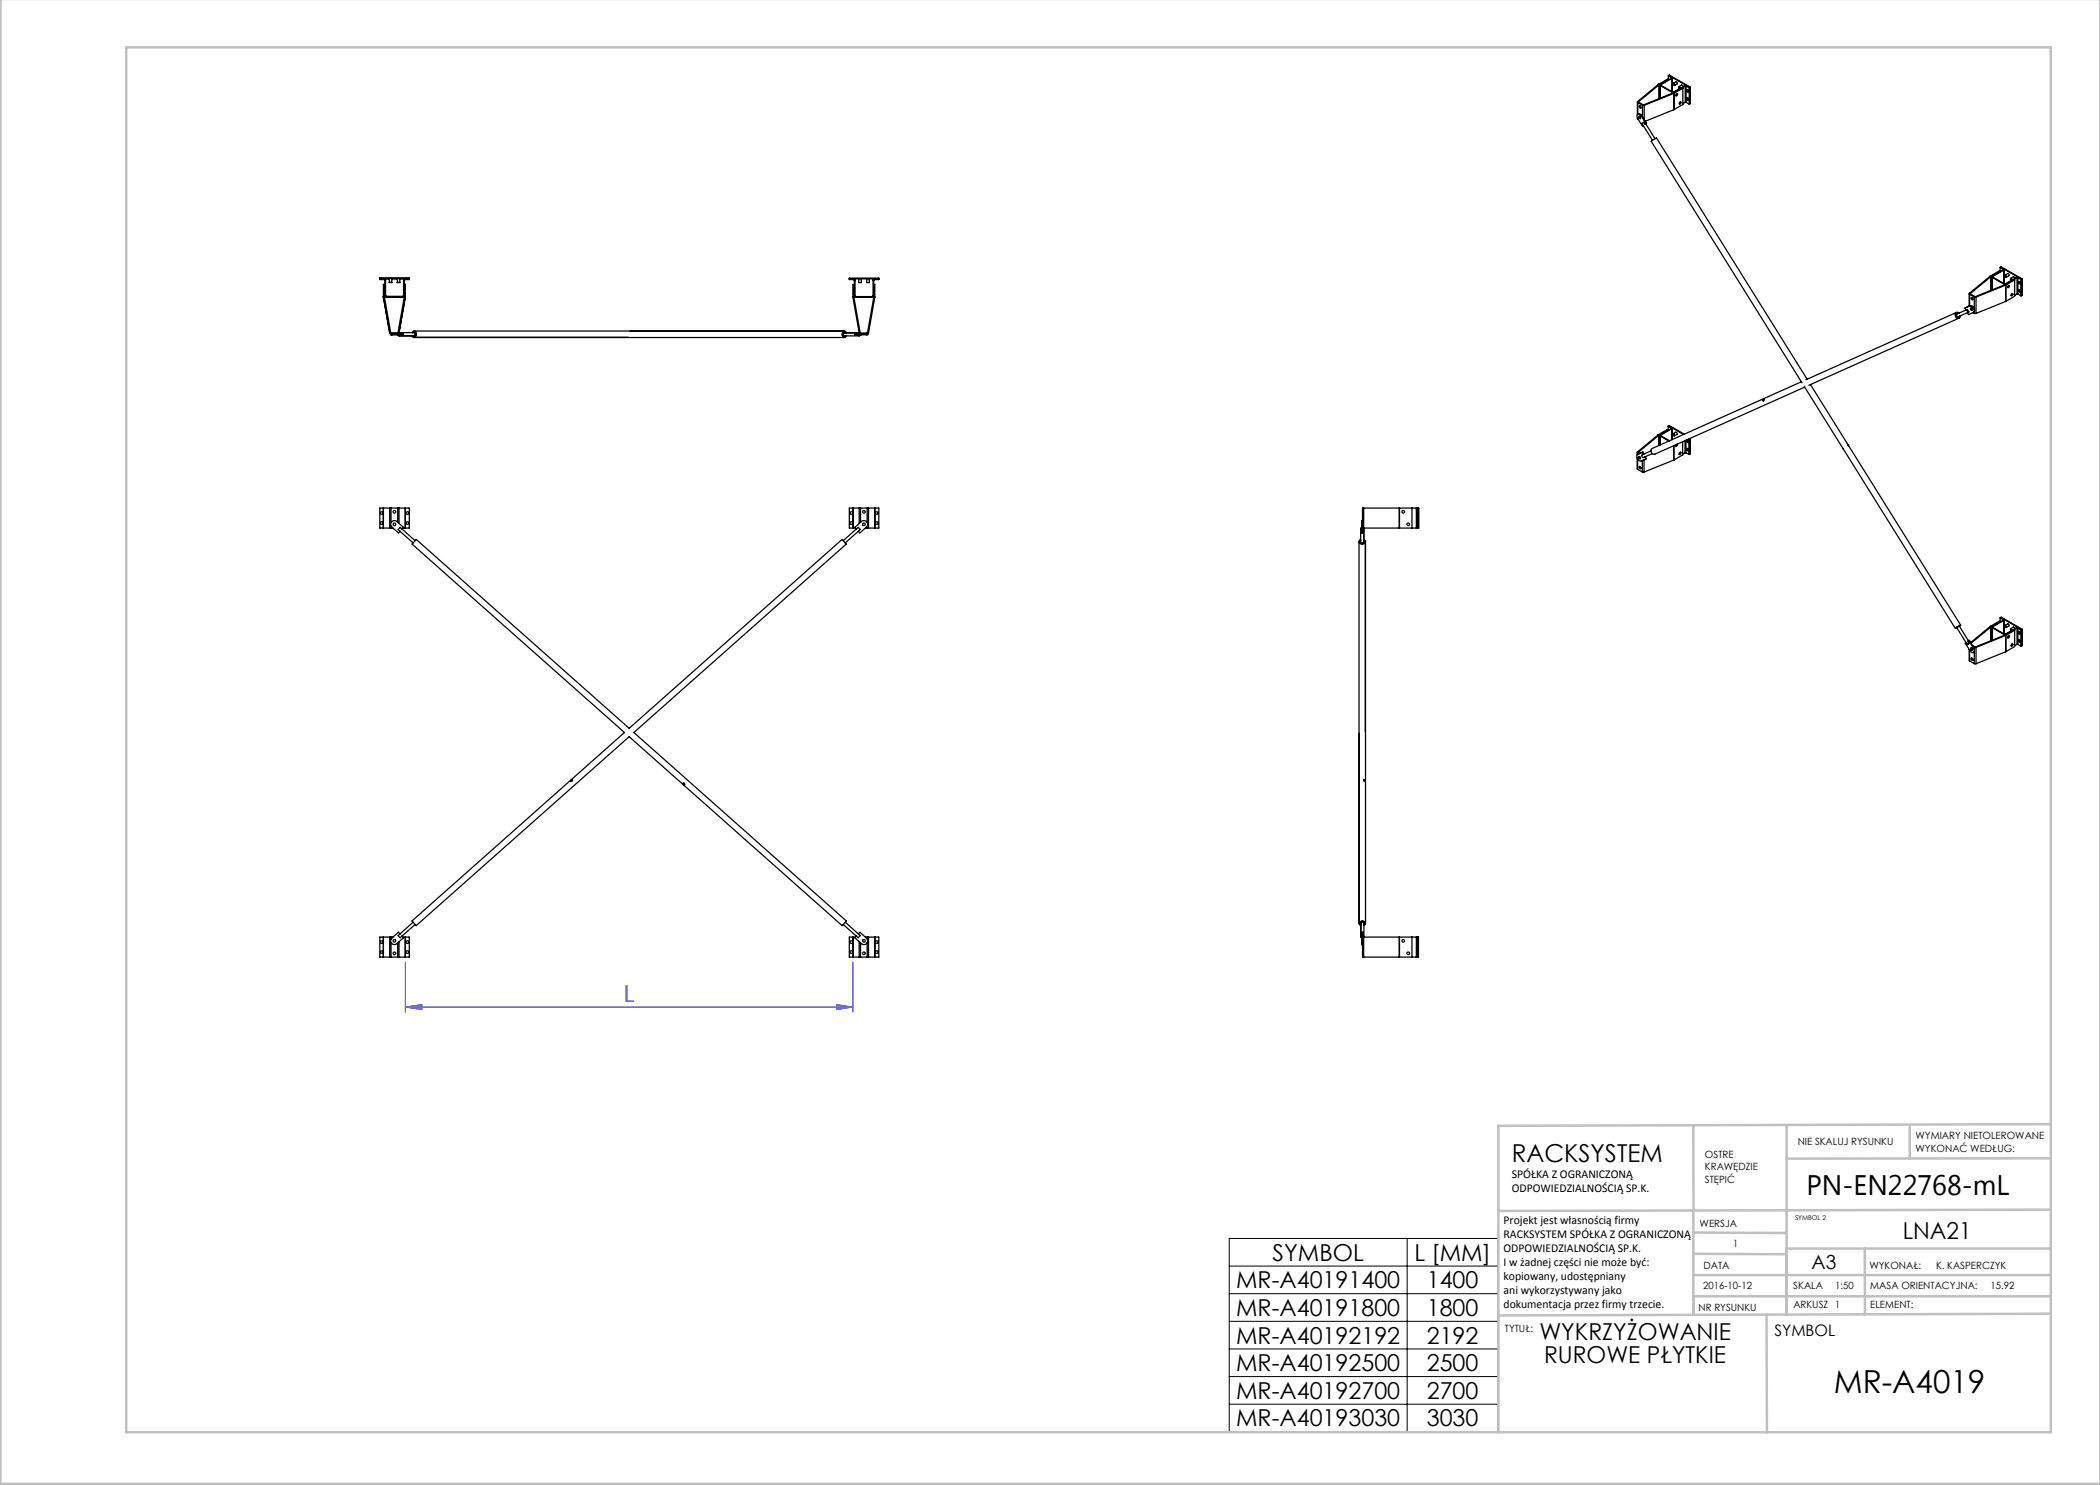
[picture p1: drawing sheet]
<svg xmlns="http://www.w3.org/2000/svg" width="420mm" height="297mm" viewBox="0 0 420 297" stroke-linecap="round" stroke-linejoin="round" font-family="sans-serif">
<path d="M81.1 192.4v10M170.6 192.4v10M81.1 201.4l3.3-.5v1zM81.1 201.4h89.5M167.3 200.9l3.3 .5-3.3 .5z" fill="none" stroke="#00f" stroke-width=".2"/>
<path d="M245.8 247.7h53.8v38.7h-53.8zM245.8 253.2h53.8M245.8 258.7h53.8M281.4 247.7v38.7M245.8 264.3h53.8M245.8 269.8h53.8M245.8 275.3h53.8M245.8 280.8h53.8" fill="none" stroke="#000" stroke-width=".2"/>
<g fill="none" stroke="#c0c0c0" stroke-width=".5">
<path d="M.1 -.1v296.9h419.9M25.2 9.5h385v276.9h-385zM338.7 225.2v16.9M357.3 225v37.9M382 225.4v6.3M410.1 224.8l-110.4 .4v61.2M410.1 231.7h-52.8M338.7 259.3h71.5M338.7 255h71.5M338.7 250.8l18.6 .1M338.7 246.5l18.6 .1M338.7 242.1v20.9"/>
<path d="M373 249.7v13.2M410.1 241.9l-110.4 .3M410.2 249.7h-52.9v13.2M353.3 262.9l.1 23.5M410.2 262.7l-110.5 .4"/>
</g>
<path d="M167.3 200.9l3.3 .5-3.3 .5zM81.1 201.4l3.3-.5v1z" fill="#00f"/>
<g fill="none" stroke="#000" stroke-width=".25">
<path d="M331.7 16.9l-4.2 3.4M331.7 16.9l.1 .1M331.7 16.9h.1M331.8 17l-4.1 3.4M331.8 16.9h.1M331.8 16.9v2.8M332 17v2.7M332.1 16.9v.2M332.1 16.9l.1 .1M332.1 17.1l2.3 1.4M332.1 17.1v2.5M332.2 17v.1"/>
<path d="M332.2 17.1l2.3 1.3M332.2 17.1h-.1M333.6 15.9l-.1-.1-1.8 1.1M333.6 15.9l-1.8 1M333.6 15.9v.1M333.7 15.1l.2-.1 4.2 2.4M333.7 15.1l.6 .4M333.7 15.1v.9M333.8 15.1l4.1 2.4v3.3M334.3 15.5h.2l-.1 .2M334.3 15.5v.1M334.3 15.6l.1 .1"/>
<path d="M334.3 15.6l-2.2 1.3M334.4 15.7l-2.2 1.3M334.4 15.7v2.6M334.4 18.5h.4M334.4 18.5v.2M334.5 15.6v2.8M334.5 18.4h.2M334.5 18.4l-.1 .1M334.6 16.7a.21 .21 0 0 1 .3 .1 .21 .21 0 0 1-.2 .2zM334.6 16.7l.6-.4 .2 .2v.3l-.5 .3M334.7 18.6l.1 .1M334.7 18.6l-6 2.4"/>
<path d="M334.7 18.6h.1M334.7 18.4l.1 .1M334.8 18.7l-6 2.4M334.8 18.7v3.2M334.8 18.7h.1M335.3 18.8a.17 .17 0 0 1 .2 .1 .17 .17 0 0 1-.1 .2 .17 .17 0 0 1-.2-.1zM335.4 18.7l-.3 .4M335.8 17.3l.5-.3 .3 .3M336.1 17.6a.22 .22 0 0 0-.2-.3 .22 .22 0 0 0-.3 .2 .22 .22 0 0 0 .3 .2M336.6 17.6l-1.8 1.1M336.6 17.6h-.2l-1.7 1M336.6 17.6v3.3l-1.8 1"/>
<path d="M336.9 17.1h.4l-.1 .1M336.9 17.1l.1 .1M336.9 17.1l-2.2 1.3M337 17.2h.2M337 17.2l-2.2 1.3M337 17.2v3.3M337.2 17.2l.6 .4M337.2 17.2v3.3M337.4 19.6a.22 .22 0 0 1 .3 .2 .22 .22 0 0 1-.1 .3zM337.4 18a.22 .22 0 0 1 .3 .1 .22 .22 0 0 1-.1 .3zM337.5 18l.2 .4M337.5 19.6l.2 .4"/>
<path d="M337.6 18l.1 .3M337.6 19.6l.1 .3M337.8 17.6v3.2M338.1 17.4l-.3 .2M338.1 17.4v3.3l-.2 .1M327.5 23.6l.1 .2M327.5 20.4v2.5M327.5 20.3l.1 .2M327.5 20.3l.2 .1M327.5 22.9l-.1 .2 .1 .4 1 1.7M327.5 22.9h.4l.4 .3M327.6 22.9l.3-.1 .5 .4"/>
<path d="M327.6 20.5l.9 .6M327.6 23.8h.1M327.6 20.5v2.3M327.6 23.7v.1M327.7 20.4h.1M327.7 20.4l.9 .6M327.7 20.4l-.1 .1M327.9 23.3l.2 .4zM327.9 21.2a.22 .22 0 0 1 .3 .1 .22 .22 0 0 1-.2 .3zM328 21.2l.2 .3M328 23.4l.1 .1M328 23.4h.1"/>
<path d="M328.3 23.2l.9 1.5M328.4 23.2h-.1M328.4 23.2l.9 1.5M328.5 21.1h.3M328.5 21.1v2.3M328.6 21h.1M328.6 21l-.1 .1M328.7 25.1l-.2 .1M328.7 21l.1 .1M328.8 21.1v2.8M329 24.9l-.3-.4-.3 .2 2.1 3.4M329.2 24.8l1.8 2.9"/>
<path d="M329.2 24.7l-.2 .2M329.3 24.7l-.3 .2M329.3 24.7h-.1M331.3 27.6l-1.1 .7 30.2 48.3M331.3 27.6h.1M331.3 27.6l30.1 48.2M334.8 21.9l-5.7 2.4M334.8 21.9h.1M336 20.4a.17 .17 0 0 1 .2 .1 .17 .17 0 0 1-.1 .3 .17 .17 0 0 1-.2-.2zM336.1 20.4l-.2 .3M337 20.5h.2M337 20.5l-.4 .2"/>
<path d="M337.2 20.5l.6 .3M337.9 20.8h-.1M76 55.9h.9l.1 .1M76 55.7h5.9M76.7 59.4v.1M76.7 59.4h.1M76.7 59.4l1.2 7.1M76.7 59.5l1.2 7.1M76.7 59.5h.1M76.8 55.9l.1-.2 .2 .3M76.8 55.9l.2 .1M76.8 55.9h-.8v-.3h5.9v.3h-.9"/>
<path d="M76.9 59.4h.1M76.9 59.4h-.2M76.9 59.4v-2.5h-.2v2.5M76.9 59.4l1.2 7.1M77 59.2l.2 .3M77 59.2h.1M77 56h.1M77 56v3.2M77 55.8h.9M77.1 59.1l-.1 .1 .2 .2h3.4l.2-.2-.1-.1M77.1 59.1l.1 .2M77.1 56v3.1"/>
<path d="M77.2 59.5h3.4M77.2 59.3v.2M77.2 59.3h3.4M77.9 55.7v.8h.5v-.8M77.9 56.5h.5M78.4 55.8h1.1M79.5 55.7v.8h.5v-.8M79.5 56.5h.5M80 55.8h.8M80.6 59.3v.2M80.7 59.1l-.1 .2M80.7 56v3.1"/>
<path d="M80.7 56h.2M80.9 59.2h.1M80.9 59.4h.2M80.9 59.4l-1.3 7.1M80.9 59.2l-.3 .3M80.9 59.4h.1M80.9 56.9h.2v2.5M80.9 56v3.4M81 55.9l-.1-.2-.2 .3M81 55.9l-.1 .1M81 59.5h.1M81.1 59.4h.1"/>
<path d="M81.1 59.4l-1.3 7.1M81.1 59.4v.1M81.9 55.9h-.9l-.1 .1M169.9 55.8h5.9M170.6 59.4v.1M170.6 59.4v-2.5h.2v2.5M170.6 59.4h.2M170.6 59.5l1.2 7.1M170.7 55.9l.2 .1M170.7 55.9l.1-.1 .2 .2M170.7 55.9h-.8v-.3h5.9v.3h-.9M170.8 59.4h.1"/>
<path d="M170.8 59.4l-.2 .1M170.8 59.4l1.2 7.1M170.9 59.2l.2 .3M170.9 56h.1M170.9 59.2h.1M170.9 56v3.2M171 59.2l.1 .1M171 56v3.2M171.1 59.3v.2M171.1 59.5h3.4M171.1 59.3h3.4M171.8 55.8v.7h.5v-.7"/>
<path d="M173.4 55.8v.7h.5v-.7M174.5 59.3v.2M174.6 59.2l-.1 .1M174.6 59.2l.1 .1-.2 .2M174.6 56h.2M174.6 56v3.2M174.8 59.4l.2 .1M174.8 59.4l-1.3 7.1M174.8 59.4h.1M174.8 56.9h.2v2.5M174.8 56v3.4M174.8 59.4h.2"/>
<path d="M174.9 55.9l-.1 .1M174.9 55.9l-.1-.1-.2 .2M175 59.5l-1.3 7.1M175 59.4v.1M393.8 58.7v2.5M393.9 58.7v.2M393.9 58.7h.2M393.9 58.9l1 .5M393.9 58.9v2.3M394.1 58.7v.1M394.1 58.8l.9 .5M394.1 58.8l-.2 .1"/>
<path d="M394.2 59.5a.22 .22 0 0 1 .3 .2 .22 .22 0 0 1-.1 .3zM394.4 59.5l.2 .4M394.9 59.4h.3M394.9 59.4v2.3M395 59.3h.1M395 59.3l-.1 .1M395.1 59.3l.1 .1M395.2 59.4v3.3M398 55.2l-4.1 3.5M398 55.2l.2 .1M398.1 55.2h-.1M398.1 55.2l.1 .1"/>
<path d="M398.2 55.3l-4.1 3.4M398.2 55.3h.1M398.2 55.3v2.8M398.3 55.4v2.6M398.4 55.2v.3M398.4 55.2l.1 .1M398.4 55.5l2.4 1.3M398.4 55.5v2.5M398.5 55.3v.1M398.5 55.4l-.1 .1M398.5 55.4l2.4 1.4M400 54.3l-.2-.1-1.7 1"/>
<path d="M400 54.3l-1.8 1M400 54.3v.1M400 53.5v.8M400 53.5l.6 .4M400.1 53.4l4.2 2.4M400.1 53.4h.1l4.2 2.4M400.1 53.4l-.1 .1M400.6 53.9l.2-.1v.2M400.6 53.9v.1M400.6 54h.2M400.6 54l-2.2 1.2M400.8 54l-2.3 1.3"/>
<path d="M400.8 54v2.7M400.8 56.8h.4M400.8 56.8v.2M400.8 53.9v2.8M400.9 56.8h.2M400.9 56.8h-.1M401 55a.21 .21 0 0 1 .3 .1 .21 .21 0 0 1-.2 .3zM401 55l.6-.3 .2 .2v.2l-.5 .4M401 56.9l.1 .1M401 56.9l-5.9 2.4M401 56.9h.1M401 56.9l.2 .1"/>
<path d="M401.1 56.8h.1M401.1 57h.1M401.1 57l-5.9 2.4M401.2 57l-.1 3.3M401.6 57.1a.17 .17 0 0 1 .2 .2 .17 .17 0 0 1-.1 .2 .17 .17 0 0 1-.2-.1zM401.7 57.1l-.2 .4M402.1 55.7l.6-.3 .3 .3M402.4 58.8a.17 .17 0 0 1 .1 .1 .17 .17 0 0 1-.1 .2 .17 .17 0 0 1-.2-.1zM402.4 56v-.1a.22 .22 0 0 0-.1-.2 .22 .22 0 0 0-.3 .2 .22 .22 0 0 0 .2 .2h.1M402.4 58.7l-.2 .4M402.9 56v3.3l-1.8 1M402.9 56l-.1-.1-1.8 1"/>
<path d="M402.9 56l-1.7 1M403.3 55.5h.4l-.1 .1M403.3 55.5l-2.2 1.3M403.3 55.5l.1 .1M403.4 55.6h.2M403.4 58.8h.2M403.4 55.6v3.2M403.4 58.8l-.5 .3M403.4 55.6l-2.2 1.2M403.6 55.6v3.2M403.6 55.6l.6 .3M403.6 58.8l.6 .4"/>
<path d="M403.8 58a.22 .22 0 0 1 .3 .1 .22 .22 0 0 1-.2 .3zM403.8 56.4a.22 .22 0 0 1 .3 .1 .22 .22 0 0 1-.2 .3zM403.9 56.3l.2 .4M403.9 58l.2 .4M403.9 56.4l.2 .2M403.9 58l.2 .3M404.2 55.9v3.3M404.3 55.8v3.3M404.3 55.8l-.1 .1M404.3 59.1l-.1 .1M404.4 55.8v3.3h-.1M404.4 55.8h-.1"/>
<path d="M77.9 66.5l.3 .3M77.9 66.6l.2 .2M78 66.6h-.1M78.1 66.9h.2M78.1 66.5l.1 .1M78.1 66.5h-.2M78.2 66.8l-.1 .2h.3M78.2 66.6v.2M78.2 66.6h1.3M78.2 66.8h2.5v.1h-1.3M78.3 66.9h1.1M78.3 66.8v.1"/>
<path d="M78.4 67h1.2l.2 .2h2.6M78.4 66.9v.1M79.4 66.8v.1M79.6 66.5l-.1 .1M79.6 66.5h.2M79.6 66.9v.1a.19 .19 0 0 0 .3 .1 .19 .19 0 0 0 .1-.2M79.6 66.7v.1M79.8 66.5l.2 .3M79.8 66.5l-.3 .3v-.2M79.8 66.5h3l.2 .3-.2 .3h-3M82.5 66.5a.41 .41 0 0 1 .5-.3 .41 .41 0 0 1 .2 .6 .43 .43 0 0 1-.2 .6 .43 .43 0 0 1-.5-.3l.3 .4h86M82.5 66.5a.39 .39 0 0 1 .6-.1 .39 .39 0 0 1 .1 .6l-.3 .4-.4-.3"/>
<path d="M82.6 67.1l.2 .2zM82.7 66.4l-.1 .1 .2-.1M82.7 66.4h.1M82.7 66.4h.3M82.8 67.3h.2M82.8 66.2h86.1l.3 .4M82.8 67.5h42.9M82.8 66.4l.3 .2M82.8 66.4h.2M83 66.4l.1 .2M83.1 67.1l-.1 .2M83.1 67.1l-.3 .2"/>
<path d="M83.1 66.6v.5M83.1 66.6l.1 .2M83.2 66.9l-.1 .2M126 66.3h42.8M168.5 66.9l.1 .2M168.6 67.1l.2 .2M168.6 67.1v.2h.2M168.6 66.6l-.1 .2M168.6 66.6v.5M168.6 66.5v.1M168.7 67.3h.3M168.7 66.4h.2"/>
<path d="M168.8 67.3l.3-.1-.1 .1M168.8 67.3h.2M168.9 66.4l-.3 .2M168.9 66.4l.2 .2zM169.1 66.6v-.1a.42 .42 0 0 0-.6 .1 .42 .42 0 0 0 0 .6l.3 .2 .3-.2M169.2 66.6a.43 .43 0 0 0-.6-.3 .43 .43 0 0 0-.2 .6 .41 .41 0 0 0 .3 .6 .41 .41 0 0 0 .5-.3M169.2 66.5h2.6M171.7 67a.19 .19 0 0 0 .2 .2 .19 .19 0 0 0 .1-.2M171.8 66.6l.3 .2v-.2M171.8 66.6l-.1 .2M171.8 66.6h-3l-.2 .3 .2 .3h3M172 66.5l.1 .1"/>
<path d="M172 66.5l-.2 .1M172 66.8h.1M172.1 66.6h1.3M172.3 67h1M172.3 66.8v.2M173.3 66.8v.2M173.4 66.8l.1 .2h-.2M173.4 66.6v.2M173.4 66.8h-2.4v.2h1.3M173.5 66.5l-.1 .1M173.5 66.5l.2 .1M173.7 66.6l-.3 .2"/>
<path d="M352.7 79.9l.1-.1-.2 .4zM352.8 79.9l-.1 .3M360.3 76.4l-29.8 13.3a.64 .64 0 0 0-.2 .8 .64 .64 0 0 0 .7 .3l29.9-13.4M360.9 77.3l30.2 48.4M362.1 76.9l7.5 12M391.1 63l.1 .2M391.2 62.8v.4M391.2 62.8l-.1 .2M391.2 63.2l.1 .2M391.2 63.2l.4 .3M391.3 62.5l-30.1 13.5M391.3 62.6l-.1 .2"/>
<path d="M391.3 62.6h.2M391.3 62.6h-.1M391.4 63.5h.2M391.5 62.6l-.3 .2M391.5 62.6l.2 .1M391.6 63.5h.2M391.8 62.6a.45 .45 0 0 0-.6 .3 .45 .45 0 0 0 .2 .6 .45 .45 0 0 0 .6-.3M391.8 63.6l-30 13.5M391.8 62.6a.58 .58 0 0 0-.8 .4 .58 .58 0 0 0 .7 .7l.3-.2 .1-.3M391.9 63.3l-.3 .2M391.9 63.3l-.1 .2M391.9 63.2v.1"/>
<path d="M393 61.6l.2 .4M393.5 61.9v.3l.3 .2M393.5 61.9l-2.1 .9-.1 .3 .3 .3 1.9-.9M393.5 61.9l.3 .5M393.8 62.4l-.3 .1M393.9 61.2l.4 .1 .4 .4M393.9 61.2l-.9 .4M394 61.1l.4 .1 .4 .4M394 61.1l-.1 .1M394 61.1l-1 .5M394.1 61.6a.22 .22 0 0 1 .3 .2 .22 .22 0 0 1-.1 .3zM394.2 61.6l.3 .4z"/>
<path d="M394.4 61.7l.1 .2M394.4 61.7h.1M394.6 62.5l.3 .2M394.6 62.5l-.9 .4-.2-.4M394.7 61.7l.1 .5-.2 .3M394.8 61.6l.1 .6-.2 .3M394.8 61.6l-.1 .1M394.9 62.7h.3M394.9 62.4v.3M401.1 60.3l-5.9 2.4M327.4 91.6l.1 2.3M327.4 90.5v.5"/>
<path d="M327.5 90.4v.2M327.5 90.4l.2 .1M327.5 90.6v.3l.1-.1-.1 .1M327.5 91.8v2.1M327.5 90.6l.3 .2M327.5 93.9l1 .5M327.5 90.9a.86 .86 0 0 0 .7 1.3l1-.4M327.7 90.5h.1M327.7 90.5l.3 .2M327.7 90.5l-.2 .1M327.7 91.3a.22 .22 0 0 1 .3 .2 .22 .22 0 0 1-.1 .2zM327.8 91.3l.3 .4"/>
<path d="M327.8 93.3a.22 .22 0 0 1 .3 .1 .22 .22 0 0 1-.1 .3zM328 93.3l.2 .4M328 91.4l.1 .1M328.1 93.4l-.1 .1M328.5 94.4h.3M328.5 92.1v2.3M328.6 90.4l-.1 .1 .2 .4M328.6 90.4l-1.1 .5M328.6 90.4l.2 .4M328.8 91.9v2.5M329 91.4l.2 .4M329.1 91.3l.2 .4-.1 .1"/>
<path d="M330.2 90.2l-1.5 .7M330.4 90.7l-1.8 .8-.2-.4 .3-.2M331.6 87l-4.1 3.4M331.7 86.9h.1M331.7 86.9l.1 .1M331.8 87l-4.1 3.5M331.8 87h.1M331.8 87v2.1M331.9 87.1v1.9M332 87v.2M332 87.2v1.8M332 87.2l1.8 1"/>
<path d="M332 87h.1M332.1 87v.1M332.1 87.1l1.8 1.1M332.1 87.1l-.1 .1M333.6 86v.1M333.6 86l-1.8 1M333.6 86l-.2-.1-1.7 1M333.6 85.2l.7 .4M333.6 85.2v.8M333.7 85.2l.1-.1 3 1.7M333.7 85.2l3 1.7M333.7 85.2h-.1"/>
<path d="M334.3 85.6h.1v.2M334.3 85.6v.1M334.3 85.7l-2.3 1.3M334.3 85.7l.1 .1M334.4 85.8l-2.3 1.2M334.4 85.8v2.1M334.4 85.6v2.3M334.6 86.8a.21 .21 0 0 1 .3 .1 .21 .21 0 0 1-.2 .2zM334.6 86.7l.6-.3 .2 .2v.3l-.5 .3M334.7 92l-5.9 2.4M334.8 92h.1M334.8 89.1l-.1 2.9"/>
<path d="M335.3 88.9l-.2 .3M335.4 88.8a.22 .22 0 0 1 .1 .4 .22 .22 0 0 1-.4-.1l.1-.2M336 90.5a.17 .17 0 0 1 .2 .1 .17 .17 0 0 1-.2 .2 .17 .17 0 0 1-.2-.1zM336 90.4l-.2 .4M336.5 88.3v2.7l-1.7 1M337 90.5h.2M337 90.5l-.5 .3M337 88.1v2.4M337.2 88.1v2.4M337.2 90.5l.6 .4M337.4 89.7a.22 .22 0 0 1 .3 .1 .22 .22 0 0 1-.2 .3zM337.4 88.1a.22 .22 0 0 1 .3 .1 .22 .22 0 0 1-.2 .3z"/>
<path d="M337.5 88.1l.2 .4M337.5 89.7l.2 .4M337.6 88.1l.1 .3M337.6 89.7l.1 .3M337.8 87.8v3.1M337.9 87.7v3.1M337.9 90.8l-.1 .1M338 87.7v3.1h-.1M352.7 80.1h.1M369.5 88.8l.2 .4zM369.7 89.2l22.4 35.8M76.7 101.6h.1"/>
<path d="M76.7 105.6h.1M76.7 101.6v4M77.9 101.6h.3M77.9 105.6h.3M77.9 101.6h-1.9v4h1.9M77.9 101.6v4M78.2 105.6h.4M78.2 101.6h1.3M78.2 101.6v2.9M78.2 105.2v.4M79.5 101.6h.3M79.5 101.6v2.8"/>
<path d="M79.8 101.6h2.1v4h-1.3M79.8 101.6v3.1M80.4 105.8l.3-.3-1.3-1.2a.75 .75 0 0 0-1.1 .1 .75 .75 0 0 0 .1 1l1.3 1.2 .3-.4M81.1 101.6h.1M81.1 101.6v4M81.1 105.6h.1M83 108.1l-3-2.6-.4 .4 3 2.7M83.2 107.9l42.6 37.8 42.6-37.8 .9 .9-42.5 37.7 42.5 37.7-.9 .9-42.6-37.8-42.6 37.8-.8-.9 42.5-37.7-42.5-37.7zM168.6 108.1l3.1-2.6 .1 .1 .2 .3-3 2.7M170.6 101.6h.1M170.6 101.6v4M170.6 105.6h.1"/>
<path d="M171.3 105.8l-.3-.3 1.3-1.2a.75 .75 0 0 1 1 .1 .75 .75 0 0 1 0 1l-1.3 1.2-.3-.4M171.8 101.6h.3M171.8 101.6h-1.9v4h1.2M171.8 101.6v3.1M172.1 101.6h1.3M172.1 101.6v2.9M173.1 105.6h.3M173.4 105.6h.3M173.4 101.6h.3M173.4 101.6v2.9M173.4 105.2v.4M173.7 101.6h2.1v4h-2.1"/>
<path d="M173.7 101.6v4M175 101.6h.1M175 101.6v4M175 105.6h.1M271.8 108.3v76.4l.4 .4a.5 .5 0 0 1-.2-.8 .5 .5 0 0 1 .7-.1l.4 .5-.3 .4M272 108.3l.2 .3M272 108.3v.2M272 108.2l.1-.1-.1 .2zM272 108.6h.2M272.1 105.7v2.7l.3 .2 .3-.2v-2.7M272.2 108.6l.2 .1M272.2 108.6l.4 .1"/>
<path d="M272.4 104.4v1M272.4 105.5h-.1a.21 .21 0 0 0-.2 .2 .21 .21 0 0 0 .3 .2M272.4 105.4h.1M272.4 104.4h.1M272.5 104.1h-.1v.3M272.5 105.6h.2M272.6 108.7h-.1M272.7 105.6l-.2 .3M272.7 107.9l.4 .4v76.4M272.7 107.9a.5 .5 0 0 1 .2 .8 .5 .5 0 0 1-.7 .1l-.4-.4 .3-.5M272.7 108a.45 .45 0 0 1 .1 .7 .45 .45 0 0 1-.7-.1l-.2-.3 .2-.3M272.7 101.6h-.2v5h-.1v-1.2"/>
<path d="M272.7 105.6h10.6M272.7 101.6h10.6M272.7 101.6v4M272.8 105.6v2.3M272.8 108.6l-.2 .1M272.9 108.4l-.3 .3M272.9 108.4v.2M272.9 108.2l-.2-.1 .2 .3M272.9 108.2v.2M272.9 108.2v.3M273.1 108.3v38M279.9 101.6v4z"/>
<path d="M282.4 101.6v4M283.3 105.6h.1M283.3 101.6h.1M283.3 101.6v4M283.4 101.6h.3v4h-.3M283.4 101.6v4M283.5 101.6v4M283.7 101.6v4M391.2 125.6h.1M391.3 125.5l-.1 .1M391.5 125.4l-.3 .2M391.5 125.4h.1"/>
<path d="M391.8 125.2l1.9 3M391.8 125.2l-.5 .3 2.2 3.4M391.9 125.2h-.1M391.9 125.2l.1-.1-.8 .5 .2-.1M391.9 125.2l.2-.2-1 .7 .3-.2M391.9 125.2l-.4 .2M391.9 125.2l.1-.1-.1 .1M391.9 125.2h.1M392 125.1h.1M393.2 128.5l-.2 .1 1 1.6 .4 .3h.3M393.5 128.9l.3-.2zM393.8 128.1l.9 1.5"/>
<path d="M393.8 128.1l-.3 .2 .3 .4M393.8 128.1h.1l.7 1.2M393.8 129.9l.1 2.3M393.9 132.2l1 .5M393.9 130v2.2M394.2 129.7l.3 .3-.2-.1zM394.2 131.7a.22 .22 0 0 1 .3 .1 .22 .22 0 0 1-.1 .3zM394.4 129.7l.1 .2M394.4 131.6l.2 .4M394.5 131.7l-.1 .1M394.5 129.1l.5 .3M394.6 129.3l.3 .2"/>
<path d="M394.7 129.6l.2 .5-.2 .4M394.7 129.6h.1M394.8 130.4l-.1 .1M394.9 132.7h.3M394.9 129.5h.3M394.9 129.5v.3M394.9 130.4v2.3M395 129.4h.1M395 129.4l-.1 .1M395.1 129.4l.1 .1M395.2 129.5v3.2M398 125.3l-3.9 3.2"/>
<path d="M398 125.3l.2 .1M398.1 125.3h.1M398.2 125.4l-4 3.2M398.2 125.4h.1M398.2 125.4v2.7M398.3 125.4v2.7M398.4 125.3v.2M398.4 125.3l.1 .1M398.4 125.5l2.4 1.4M398.4 125.5v2.5M398.5 125.4v.1M398.5 125.5h-.1"/>
<path d="M398.5 125.5l2.4 1.3M400 124.3h-.2l-1.7 1M400 124.3v.1M400 124.3l-1.8 1.1M400 123.6l.6 .3M400 123.6v.8M400.1 123.5l4.2 2.4M400.1 123.5l.1-.1 4.2 2.4M400.1 123.5l-.1 .1M400.6 123.9h.2v.2M400.6 123.9v.1M400.6 124l.2 .1"/>
<path d="M400.6 124l-2.2 1.3M400.8 124.1l-2.3 1.3M400.8 124.1v2.7M400.8 126.9v.2M400.8 124v2.8M400.9 126.8h.2M400.9 126.8l-.1 .1M401 125.1a.21 .21 0 0 1 .3 .1 .21 .21 0 0 1-.2 .3zM401 125.1l.6-.3 .2 .1v.3l-.5 .3M401 127l.1 .1M401 127l-5.9 2.4M401 127h.1"/>
<path d="M401 127l.2 .1M401.1 126.8l.1 .1h-.4M401.1 127.1l-5.9 2.4M401.1 130.4l-5.9 2.3M401.2 130.3h.1M401.2 127.1h-.1M401.2 127.1l-.1 3.3M401.6 127.2a.17 .17 0 0 1 .2 .1 .17 .17 0 0 1-.1 .2 .17 .17 0 0 1-.2-.1zM401.7 127.1l-.2 .4M402.1 125.7l.6-.3 .3 .3M402.4 128.8a.17 .17 0 0 1 .1 .2 .17 .17 0 0 1-.1 .2 .17 .17 0 0 1-.2-.1zM402.4 126.1v-.1a.22 .22 0 0 0-.1-.3 .22 .22 0 0 0-.3 .2 .22 .22 0 0 0 .2 .2l.1 .1"/>
<path d="M402.4 128.8l-.2 .4M402.8 126l.1 .1M402.9 126.1v3.2l-1.7 1M402.9 126.1l-1.7 1M403.3 125.6h.4h-.1M403.3 125.6l-2.2 1.2M403.3 125.6h.1M403.4 125.6h.2M403.4 128.9h.2M403.4 128.9l-.5 .3M403.4 125.6l-2.4 1.4M403.4 125.6v3.3"/>
<path d="M403.6 125.6l.6 .4M403.6 128.9l.6 .3M403.6 125.6v3.3M403.8 128.1a.22 .22 0 0 1 .3 .1 .22 .22 0 0 1-.2 .3zM403.8 126.4a.22 .22 0 0 1 .3 .1 .22 .22 0 0 1-.2 .3zM403.9 126.4l.2 .4M403.9 128l.2 .4M403.9 126.4l.2 .3M403.9 128.1l.2 .2M404.2 126v3.2M404.3 125.9v3.3M404.3 125.9l-.1 .1"/>
<path d="M404.3 129.2h-.1M404.4 125.8l-.1 .1M404.4 125.8v3.3l-.1 .1M114.5 156l-.3 .3M136.6 156.6l.3 .3M136.8 156.6l.1 .1M271.9 146.7v38M272.7 156l.3 .3M272.8 156v.2M76.7 187.4h.1M76.7 191.4h.1M76.7 187.4v4"/>
<path d="M77.9 191.4h.3M77.9 187.4h.3M77.9 187.4h-1.9v4h1.9M77.9 187.4v4M78.2 191.4h1.3M78.2 187.4h.4M78.2 187.4v.4M78.2 188.5v2.9M79.5 191.4h.3M79.5 188.6v2.8M79.8 188.4v3M80 186.8l-.3-.4-1.3 1.2a.75 .75 0 0 0-.1 1.1 .75 .75 0 0 0 1.1 0l1.3-1.1-.3-.4"/>
<path d="M80.6 187.4h1.3v4h-2.1M81.1 187.4h.1M81.1 187.4v4M81.1 191.4h.1M82.6 184.5l-3 2.6 .4 .4 3-2.6M168.6 184.9l3.1 2.7 .3-.5-.3-.3M169 184.5l2.7 2.3M170.6 187.4h.1M170.6 187.4v4M170.6 191.4h.1M171.1 187.4h-1.2v4h1.9M171.7 186.8l.3-.4 1.3 1.2a.75 .75 0 0 1 0 1.1 .75 .75 0 0 1-1 0l-1.3-1.1 .3-.4"/>
<path d="M171.8 191.4h.3M171.8 188.3v3.1M172.1 191.4h1.3M172.1 188.6v2.8M173.1 187.4h.3M173.4 187.4h.3M173.4 191.4h.3M173.4 187.4v.4M173.4 188.5v2.9M173.7 187.4h2.1v4h-2.1M173.7 187.4v4M175 187.4h.1"/>
<path d="M175 187.4v4M175 191.4h.1M272 184.6v.2M272 184.8l.2 .1M272.1 185.1v2.2l.3 .3M272.1 184.4l-.1 .4M272.1 184.4l-.1 .1M272.2 184.7v2.6M272.2 184.3l-.1 .1M272.4 188.7v.2h.1M272.4 187.5v1.2M272.4 188.7h.1"/>
<path d="M272.4 184.3h.2M272.4 187.6v1.1M272.4 188.7v.2M272.4 187.1h-.1a.21 .21 0 0 0-.1 .3 .21 .21 0 0 0 .2 .2M272.4 187.6h.1M272.5 188.5v2.9h.2M272.6 187.1l.2 .3M272.6 187.4v-1h-.2v1.2M272.6 184.3h.1M272.6 184.3l-.5 .1M272.6 184.3l.3 .3M272.7 187.4h-.2v.4"/>
<path d="M272.7 191.4h10.6M272.7 187.4h10.6M272.7 187.4v4M272.7 184.6l-.3-.2-.2 .3M272.8 185a.45 .45 0 0 0 0-.7 .45 .45 0 0 0-.7 .1l-.1 .3 .2 .3M272.8 184.7v2.6M272.8 184.9h.1M272.8 184.4l.1 .2M272.9 184.6l-.1 .3M272.9 184.6l.1 .1M273 184.7l-.2 .2M273 184.5v.2"/>
<path d="M279.9 187.4v4zM282.4 187.4v4M283.3 191.4h.1M283.3 187.4h.1M283.3 187.4v4M283.4 187.4h.3v4h-.3M283.4 187.4v4M283.5 187.4v4"/>
<circle cx="328" cy="23.5" r=".22"/>
<circle cx="76.4" cy="102.6" r=".26"/>
<circle cx="76.4" cy="104.6" r=".26"/>
<circle cx="78.9" cy="104.9" r=".26"/>
<circle cx="78.9" cy="102.4" r=".26"/>
<circle cx="81.5" cy="102.6" r=".26"/>
<circle cx="81.5" cy="104.6" r=".26"/>
<circle cx="170.3" cy="102.6" r=".26"/>
<circle cx="170.3" cy="104.6" r=".26"/>
<circle cx="172.8" cy="104.9" r=".26"/>
<circle cx="172.8" cy="102.4" r=".26"/>
<circle cx="175.4" cy="102.6" r=".26"/>
<circle cx="175.4" cy="104.6" r=".26"/>
<circle cx="280.6" cy="102.4" r=".26"/>
<circle cx="281.6" cy="104.9" r=".26"/>
<circle cx="394.3" cy="129.8" r=".22"/>
<circle cx="114.3" cy="156.1" r=".19"/>
<circle cx="136.8" cy="156.8" r=".19"/>
<circle cx="272.9" cy="156.2" r=".18"/>
<circle cx="76.4" cy="190.4" r=".26"/>
<circle cx="76.4" cy="188.4" r=".26"/>
<circle cx="78.9" cy="190.7" r=".26"/>
<circle cx="78.9" cy="188.2" r=".26"/>
<circle cx="81.5" cy="190.4" r=".26"/>
<circle cx="81.5" cy="188.4" r=".26"/>
<circle cx="170.3" cy="190.4" r=".26"/>
<circle cx="170.3" cy="188.4" r=".26"/>
<circle cx="172.8" cy="188.2" r=".26"/>
<circle cx="172.8" cy="190.7" r=".26"/>
<circle cx="175.4" cy="190.4" r=".26"/>
<circle cx="175.4" cy="188.4" r=".26"/>
<circle cx="280.6" cy="188.2" r=".26"/>
<circle cx="281.6" cy="190.7" r=".26"/>
</g>
<text font-size="6.3" x="366.8" y="278.5">MR-A4019</text>
<text font-size="5.6" x="361.3" y="239.1">PN-EN22768-mL</text>
<text font-size="4.9" x="302.4" y="232.4">RACKSYSTEM</text>
<text font-size="4.7" fill="#00f" x="124.7" y="200.4">L</text>
<g font-size="4.7">
<text x="380.5" y="247.8">LNA21</text>
<text x="247.2" y="257.7">MR-A40191400</text>
<text x="254.5" y="252.1">SYMBOL</text>
<text x="282.9" y="252.1">L [MM]</text>
<text x="285.4" y="257.7">1400</text>
<text x="247.2" y="263.2">MR-A40191800</text>
<text x="285.4" y="263.2">1800</text>
<text x="247.2" y="268.7">MR-A40192192</text>
<text x="285.4" y="268.7">2192</text>
<text x="307.9" y="268.1">WYKRZYŻOWANIE</text>
<text x="247.2" y="274.2">MR-A40192500</text>
<text x="285.4" y="274.2">2500</text>
<text x="308.8" y="272.6">RUROWE PŁYTKIE</text>
<text x="247.2" y="279.8">MR-A40192700</text>
<text x="285.4" y="279.8">2700</text>
<text x="247.2" y="285.3">MR-A40193030</text>
<text x="285.4" y="285.3">3030</text>
</g>
<text font-size="3.9" x="362.3" y="253.8">A3</text>
<text font-size="3.2" x="354.9" y="267.2">SYMBOL</text>
<g font-size="2.4">
<text x="302.4" y="235.6">SPÓŁKA Z OGRANICZONĄ</text>
<text x="302.4" y="238.4">ODPOWIEDZIALNOŚCIĄ SP.K.</text>
<text x="300.7" y="244.7">Projekt jest własnością firmy</text>
<text x="300.7" y="247.5">RACKSYSTEM SPÓŁKA Z OGRANICZONĄ</text>
<text x="300.7" y="250.3">ODPOWIEDZIALNOŚCIĄ SP.K.</text>
<text x="300.7" y="253.1">I w żadnej części nie może być:</text>
<text x="300.7" y="256">kopiowany, udostępniany</text>
<text x="300.7" y="258.8">ani wykorzystywany jako</text>
<text x="300.7" y="261.6">dokumentacja przez firmy trzecie.</text>
</g>
<g font-size="2">
<text x="383.1" y="227.9">WYMIARY NIETOLEROWANE</text>
<text x="341" y="231.6">OSTRE</text>
<text x="359.5" y="228.9">NIE SKALUJ RYSUNKU</text>
<text x="383.1" y="230.4">WYKONAĆ WEDŁUG:</text>
<text x="341" y="234.1">KRAWĘDZIE</text>
<text x="341" y="236.6">STĘPIĆ</text>
<text x="339.9" y="245.4">WERSJA</text>
<text x="346.6" y="249.5">1</text>
<text x="340.6" y="257.7">2016-10-12</text>
<text x="340.7" y="253.8">DATA</text>
<text x="358.7" y="257.7">SKALA</text>
<text x="367" y="257.7">1:50</text>
<text x="373.9" y="253.8">WYKONAŁ:</text>
<text x="374.1" y="257.7">MASA ORIENTACYJNA:</text>
<text x="387.2" y="253.8">K. KASPERCZYK</text>
<text x="398.1" y="257.7">15.92</text>
<text x="339.7" y="262.3">NR RYSUNKU</text>
<text x="358.7" y="261.7">ARKUSZ 1</text>
<text x="374.1" y="261.7">ELEMENT:</text>
<text x="301" y="266.4">TYTUŁ:</text>
</g>
<text font-size="1.3" x="359" y="244">SYMBOL 2</text>
</svg>
